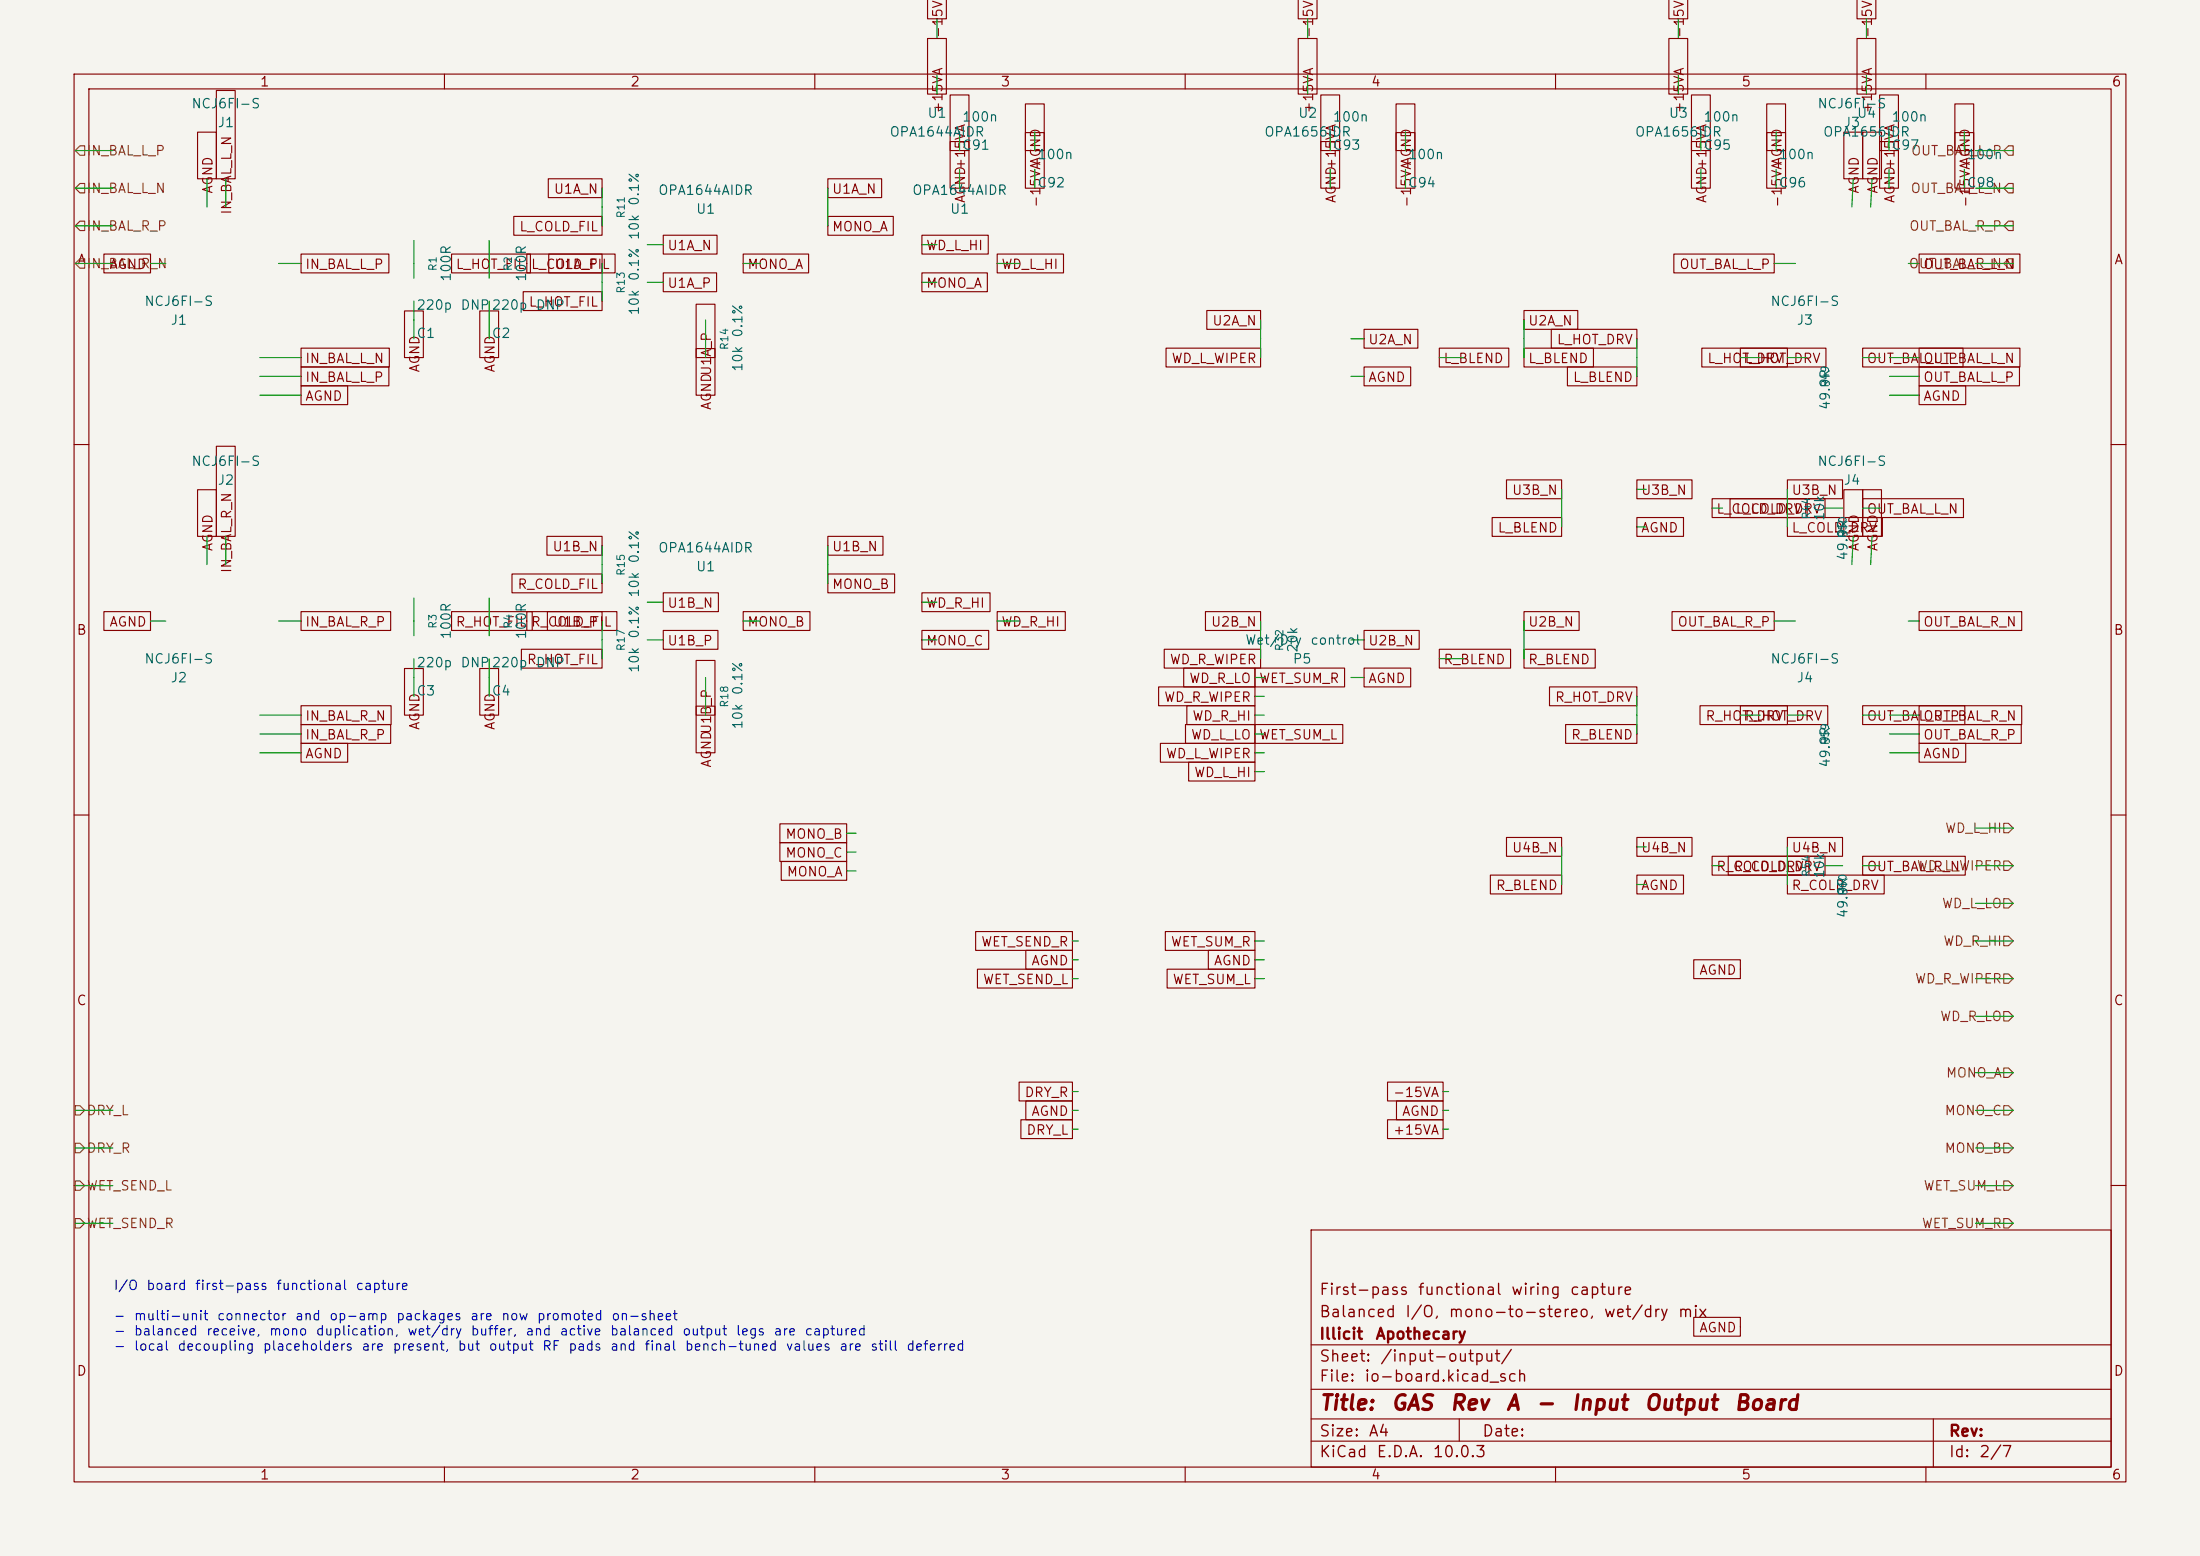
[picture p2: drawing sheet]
<svg xmlns="http://www.w3.org/2000/svg" width="297mm" height="210mm" viewBox="0 0 297 210" stroke-linecap="round" stroke-linejoin="round" font-family="sans-serif">
<path d="M0 0h297v210h-297z" fill="#f5f4ef" stroke="#f5f4ef" stroke-width=".14"/>
<g fill="none" stroke="#840000" stroke-width=".15">
<path d="M125.2 0v2.5h2.6v-2.5M175.3 0v2.5h2.5v-2.5M225.3 0v2.5h2.5v-2.5M250.7 0v2.5h2.5v-2.5M10 10h277v190h-277zM12 12h273v186h-273zM26.7 17.8h2.5v6.3h-2.5zM29.2 12.2h2.6v11.9h-2.6zM60 10v2M110 10v2M125.2 5.2h2.6v7.5h-2.6zM128.3 12.8h2.5v7.5h-2.5z"/>
<path d="M128.3 19.1h2.5v6.3h-2.5zM138.4 14h2.6v6.3h-2.6zM138.4 17.9h2.6v7.5h-2.6zM160 10v2M175.3 5.2h2.5v7.5h-2.5zM178.3 12.8h2.6v7.5h-2.6zM178.3 19.1h2.6v6.3h-2.6zM188.5 14h2.5v6.3h-2.5zM188.5 17.9h2.5v7.5h-2.5zM210 10v2M225.3 5.2h2.5v7.5h-2.5zM228.3 12.8h2.6v7.5h-2.6z"/>
<path d="M228.3 19.1h2.6v6.3h-2.6zM238.5 14h2.6v6.3h-2.6zM238.5 17.9h2.6v7.5h-2.6zM248.9 17.8h2.6v6.3h-2.6zM250.7 5.2h2.5v7.5h-2.5zM251.5 17.8h2.5v6.3h-2.5zM253.7 12.8h2.6v7.5h-2.6zM253.7 19.1h2.6v6.3h-2.6zM260 10v2M263.9 14h2.6v6.3h-2.6zM263.9 17.9h2.6v7.5h-2.6zM14 34.3h6.3v2.5h-6.3z"/>
<path d="M40.6 34.3h11.9v2.5h-11.9zM61 34.3h10.6v2.5h-10.6zM69.4 29.2h11.9v2.6h-11.9zM70.6 39.4h10.7v2.5h-10.7zM71.1 34.3h11.9v2.5h-11.9zM74 24.1h7.3v2.6h-7.3zM74.1 34.3h7.2v2.5h-7.2zM89.5 36.8h7.2v2.6h-7.2zM89.5 31.7h7.3v2.6h-7.3zM100.3 34.3h8.9v2.5h-8.9zM111.8 29.2h8.8v2.6h-8.8zM111.8 24.1h7.2v2.6h-7.2z"/>
<path d="M124.5 36.8h8.8v2.6h-8.8zM124.5 31.7h8.9v2.6h-8.9zM134.6 34.3h9v2.5h-9zM226 34.3h13.5v2.5h-13.5zM259.1 34.3h13.6v2.5h-13.6zM40.6 49.5h11.9v2.6h-11.9zM40.6 47h12v2.5h-12zM40.6 52.1h6.3v2.5h-6.3zM54.6 42h2.6v6.3h-2.6zM64.8 42h2.5v6.3h-2.5zM94 41.1h2.5v7.2h-2.5zM94 47h2.5v6.3h-2.5z"/>
<path d="M157.4 47h12.8v2.5h-12.8zM162.9 41.9h7.3v2.6h-7.3zM184.1 49.5h6.3v2.6h-6.3zM184.1 44.4h7.3v2.6h-7.3zM194.3 47h9.4v2.5h-9.4zM205.7 41.9h7.3v2.6h-7.3zM205.7 47h9.4v2.5h-9.4zM209.4 44.4h11.6v2.6h-11.6zM211.6 49.5h9.4v2.6h-9.4zM229.7 47h11.6v2.5h-11.6zM234.9 47h11.6v2.5h-11.6zM251.5 47h13.5v2.5h-13.5z"/>
<path d="M259.1 49.5h13.5v2.6h-13.5zM259.1 47h13.6v2.5h-13.6zM259.1 52.1h6.3v2.5h-6.3zM10 60h2M26.7 66.1h2.5v6.3h-2.5zM29.2 60.2h2.6v12.2h-2.6zM69.1 77.5h12.2v2.5h-12.2zM73.8 72.4h7.5v2.5h-7.5zM111.8 77.5h9v2.5h-9zM111.8 72.4h7.4v2.5h-7.4zM201.4 69.8h9.4v2.6h-9.4zM203.4 64.8h7.4v2.5h-7.4z"/>
<path d="M221 69.8h6.3v2.6h-6.3zM221 64.8h7.4v2.5h-7.4zM231.1 67.3h12.9v2.6h-12.9zM233.6 67.3h12.8v2.6h-12.8zM241.3 64.8h7.4v2.5h-7.4zM241.3 69.8h12.8v2.6h-12.8zM248.9 66.1h2.6v6.3h-2.6zM251.5 66.1h2.5v6.3h-2.5zM251.5 67.3h13.6v2.6h-13.6zM285 60h2M14 82.5h6.3v2.6h-6.3zM40.6 82.5h12.1v2.6h-12.1z"/>
<path d="M40.6 97.8h12.1v2.5h-12.1zM40.6 95.2h12.2v2.6h-12.2zM54.6 90.2h2.6v6.3h-2.6zM61 82.5h10.8v2.6h-10.8zM64.8 90.2h2.5v6.3h-2.5zM70.4 87.6h10.9v2.6h-10.9zM71.1 82.5h12.2v2.6h-12.2zM73.9 82.5h7.4v2.6h-7.4zM89.5 80h7.5v2.6h-7.5zM89.5 85.1h7.4v2.5h-7.4zM94 95.3h2.5v6.3h-2.5zM94 89.1h2.5v7.4h-2.5z"/>
<path d="M100.3 82.5h9v2.6h-9zM124.5 85.1h9v2.5h-9zM124.5 80h9.2v2.6h-9.2zM134.6 82.5h9.2v2.6h-9.2zM156.4 92.7h13v2.6h-13zM157.2 87.6h13v2.6h-13zM159.8 90.2h9.6v2.5h-9.6zM160 97.8h9.4v2.5h-9.4zM160.2 95.2h9.2v2.6h-9.2zM162.7 82.5h7.5v2.6h-7.5zM169.4 90.2h12.1v2.5h-12.1zM169.4 97.8h11.9v2.5h-11.9z"/>
<path d="M184.1 90.2h6.3v2.5h-6.3zM184.1 85.1h7.5v2.5h-7.5zM194.3 87.6h9.6v2.6h-9.6zM205.7 87.6h9.7v2.6h-9.7zM205.7 82.5h7.5v2.6h-7.5zM209.2 92.7h11.8v2.6h-11.8zM211.4 97.8h9.6v2.5h-9.6zM225.7 82.5h13.8v2.6h-13.8zM229.5 95.2h11.8v2.6h-11.8zM234.9 95.2h11.8v2.6h-11.8zM251.5 95.2h13.8v2.6h-13.8zM259.1 82.5h13.8v2.6h-13.8z"/>
<path d="M259.1 97.8h13.8v2.5h-13.8zM259.1 95.2h13.8v2.6h-13.8zM10 110h2M40.6 100.3h6.3v2.6h-6.3zM105.3 113.7h9v2.6h-9zM105.3 111.2h9v2.5h-9zM105.5 116.3h8.8v2.5h-8.8zM156.7 100.3h12.7v2.6h-12.7zM160.5 102.9h8.9v2.5h-8.9zM201.2 118.1h9.6v2.6h-9.6zM203.4 113h7.4v2.6h-7.4zM221 118.1h6.3v2.6h-6.3z"/>
<path d="M221 113h7.4v2.6h-7.4zM231.1 115.6h13.1v2.5h-13.1zM233.3 115.6h13.1v2.5h-13.1zM241.3 118.1h13.1v2.6h-13.1zM241.3 113h7.4v2.6h-7.4zM251.5 115.6h13.8v2.5h-13.8zM259.1 100.3h6.3v2.6h-6.3zM285 110h2M131.7 125.7h13.1v2.6h-13.1zM132 130.8h12.8v2.6h-12.8zM138.5 128.3h6.3v2.5h-6.3zM157.3 125.7h12.1v2.6h-12.1z"/>
<path d="M157.6 130.8h11.8v2.6h-11.8zM163.1 128.3h6.3v2.5h-6.3zM228.7 129.5h6.2v2.6h-6.2zM137.6 146h7.2v2.6h-7.2zM137.8 151.1h7v2.6h-7zM138.5 148.6h6.3v2.5h-6.3zM187.3 151.1h7.5v2.6h-7.5zM187.3 146h7.5v2.6h-7.5zM188.5 148.6h6.3v2.5h-6.3zM10 160h2M177 166h108v32h-108zM228.7 177.8h6.2v2.5h-6.2z"/>
<path d="M285 160h2M60 198v2M110 198v2M160 198v2M177 194.5h108M177 191.5h108M177 187.5h108M177 181.5h108M197 191.5v3M210 198v2M260 198v2M261 191.5v6.5"/>
</g>
<g fill="none" stroke="#725600" stroke-width=".15">
<path d="M10.8 19.7h.6v1.3h-.6l-.6-.7zM271.1 19.7h.7v1.3h-.7l-.6-.7zM10.2 35.6l.6-.7h.6v1.3h-.6zM10.2 30.5l.6-.7h.6v1.3h-.6zM10.2 25.4l.6-.6h.6v1.2h-.6zM271.1 24.8h.7v1.2h-.7l-.6-.6zM271.1 29.8h.7v1.3h-.7l-.6-.6zM271.1 34.9h.7v1.3h-.7l-.6-.6zM270.5 116.2h.6l.7 .6-.7 .7h-.6zM270.5 111.1h.6l.7 .7-.7 .6h-.6zM270.5 131.4h.6l.7 .7-.7 .6h-.6zM270.5 121.3h.6l.7 .6-.7 .7h-.6z"/>
<path d="M270.5 126.4h.6l.7 .6-.7 .6h-.6zM270.5 136.5h.6l.7 .7-.7 .6h-.6zM10.2 159.4h.6l.6 .6-.6 .7h-.6zM10.2 154.3h.6l.6 .6-.6 .7h-.6zM10.2 149.2h.6l.6 .7-.6 .6h-.6zM270.5 159.4h.6l.7 .6-.7 .7h-.6zM270.5 149.2h.6l.7 .7-.7 .6h-.6zM270.5 144.1h.6l.7 .7-.7 .6h-.6zM270.5 154.3h.6l.7 .6-.7 .7h-.6zM10.2 164.5h.6l.6 .6-.6 .6h-.6zM270.5 164.5h.6l.7 .6-.7 .6h-.6z"/>
</g>
<g fill="none" stroke="#009600" stroke-width=".15">
<path d="M126.5 2.5v2.6M126.5 10.2v2.5M129.5 17.8v2.5M139.7 17.8v2.5M176.5 2.5v2.6M176.5 10.2v2.5M179.6 17.8v2.5M189.7 17.8v2.5M226.6 2.5v2.6M226.6 10.2v2.5M229.6 17.8v2.5M239.8 17.8v2.5"/>
<path d="M252 2.5v2.6M252 10.2v2.5M255 17.8v2.5M265.2 17.8v2.5M10.2 35.6h5M10.2 30.5h5M10.2 25.4h5M10.2 20.3h5M20.3 35.6h2.1M27.9 24.1v3.8M30.5 24.1v3.8M37.6 35.6h3"/>
<path d="M55.9 32.5v5M66 32.5v5M81.3 25.4v5.1M81.3 35.6v5M87.4 38.1h2.1M87.4 33h2.1M100.3 35.6h2.3M111.8 25.4v5.1M124.5 38.1h2M124.5 33h2M129.5 22.9v2.5M134.6 35.6h3"/>
<path d="M139.7 22.9v2.5M179.6 22.9v2.5M189.7 22.9v2.5M229.6 22.9v2.5M239.5 35.6h2.9M239.8 22.9v2.5M250.2 24.1l-.2 3.8M252.7 24.1l-.2 3.8M255 22.9v2.5M257.6 35.6h1.5M265.2 22.9v2.5M266.7 35.6h5.1"/>
<path d="M266.7 30.5h5.1M266.7 25.4h5.1M266.7 20.3h5.1M35.1 48.3h5.5M35.1 50.8h5.5M35.1 53.3h5.5M55.9 40.6v5.1M66 40.6v5.1M95.2 43.2v5.1M170.2 43.2v5.1M182.4 50.8h1.7M182.4 45.7h1.7"/>
<path d="M194.3 48.3h3.3M205.7 43.2v5.1M221 45.7v5.1M234.9 48.3h2.7M241.3 48.3h2.5M251.5 48.3h2.3M255.1 48.3h4M255.1 50.8h4M255.1 53.3h4M27.9 72.4v3.8M30.5 72.4v3.8M81.3 73.7v5"/>
<path d="M111.8 73.7v5M210.8 66v5.1M221 71.1h1.2M221 66h1.2M231.1 68.6h1.4M241.3 66v5.1M246.4 68.6h2.4M250.2 72.4l-.2 3.8M251.5 68.6h2.3M252.7 72.4l-.2 3.8M20.3 83.8h2.1M35.1 99.1h5.5"/>
<path d="M35.1 96.5h5.5M37.6 83.8h3M55.9 80.7v5.1M55.9 88.9v5.1M66 80.7v5.1M66 88.9v5.1M81.3 83.8v5.1M87.4 81.3h2.1M87.4 86.4h2.1M95.2 91.4v5.1M100.3 83.8h2.3M124.5 81.3h2"/>
<path d="M124.5 86.4h2M134.6 83.8h3M169.4 94h1.3M169.4 91.4h1.3M169.4 99.1h1.3M169.4 96.5h1.3M170.2 83.8v5.1M182.4 91.4h1.7M182.4 86.4h1.7M194.3 88.9h3.3M205.7 83.8v5.1M221 94v5.1"/>
<path d="M234.9 96.5h2.7M239.5 83.8h2.9M241.3 96.5h2.5M251.5 96.5h2.3M255.1 99.1h4M255.1 96.5h4M257.6 83.8h1.5M35.1 101.6h5.5M114.3 112.5h1.3M114.3 117.5h1.3M114.3 115h1.3M169.4 104.1h1.3"/>
<path d="M169.4 101.6h1.3M210.8 114.3v5.1M221 119.4h1.2M221 114.3h1.2M231.1 116.8h1.4M241.3 114.3v5.1M246.4 116.8h2.4M251.5 116.8h2.3M255.1 101.6h4M266.7 116.8h5.1M266.7 111.8h5.1M144.8 132.1h.8"/>
<path d="M144.8 129.5h.8M144.8 127h.8M169.4 132.1h1.3M169.4 129.5h1.3M169.4 127h1.3M266.7 132.1h5.1M266.7 127h5.1M266.7 137.2h5.1M266.7 121.9h5.1M10.2 149.9h5M10.2 154.9h5M144.8 149.9h.8"/>
<path d="M144.8 152.4h.8M144.8 147.3h.8M194.8 149.9h.8M194.8 152.4h.8M194.8 147.3h.8M266.7 149.9h5.1M266.7 154.9h5.1M266.7 144.8h5.1M10.2 160h5M10.2 165.1h5M266.7 160h5.1M266.7 165.1h5.1"/>
</g>
<g font-size="2" fill="#840000">
<text x="178" y="190.8">Title:</text>
<text x="187.7" y="190.8">GAS</text>
<text x="195.6" y="190.8">Rev</text>
<text x="203.2" y="190.8">A</text>
<text x="207.2" y="190.8">-</text>
<text x="212" y="190.8">Input</text>
<text x="221.9" y="190.8">Output</text>
<text x="234" y="190.8">Board</text>
</g>
<g font-size="1.5" fill="#840000">
<text x="178" y="178.2">Balanced</text>
<text x="178" y="175.2">First-pass</text>
<text x="189.6" y="178.2">I/O,</text>
<text x="191.3" y="175.2">functional</text>
<text x="195.5" y="178.2">mono-to-stereo,</text>
<text x="203.9" y="175.2">wiring</text>
<text x="211.8" y="175.2">capture</text>
<text x="216.4" y="178.2">wet/dry</text>
<text x="226.4" y="178.2">mix</text>
<text x="178" y="184.2">Sheet:</text>
<text x="178" y="181.2">Illicit</text>
<text x="185.6" y="181.2">Apothecary</text>
<text x="186.2" y="184.2">/input-output/</text>
<text x="178" y="186.9">File:</text>
<text x="184.1" y="186.9">io-board.kicad_sch</text>
<text x="178" y="197.1">KiCad</text>
<text x="178" y="194.3">Size:</text>
<text x="184.7" y="194.3">A4</text>
<text x="185.7" y="197.1">E.D.A.</text>
<text x="193.3" y="197.1">10.0.3</text>
<text x="200" y="194.3">Date:</text>
<text x="263" y="194.3">Rev:</text>
<text x="263" y="197.1">Id:</text>
<text x="267.1" y="197.1">2/7</text>
</g>
<g font-size="1.3" fill="#840000">
<text x="127.6" y="5.2" transform="rotate(-90 127.6 5.2)">-15VA</text>
<text x="177.6" y="5.2" transform="rotate(-90 177.6 5.2)">-15VA</text>
<text x="227.6" y="5.2" transform="rotate(-90 227.6 5.2)">-15VA</text>
<text x="253" y="5.2" transform="rotate(-90 253 5.2)">-15VA</text>
<text x="35" y="12">1</text>
<text x="85" y="12">2</text>
<text x="135" y="12">3</text>
<text x="185" y="12">4</text>
<text x="235" y="12">5</text>
<text x="285" y="12">6</text>
<text x="127.6" y="15.4" transform="rotate(-90 127.6 15.4)">+15VA</text>
<text x="177.6" y="15.4" transform="rotate(-90 177.6 15.4)">+15VA</text>
<text x="227.6" y="15.4" transform="rotate(-90 227.6 15.4)">+15VA</text>
<text x="253" y="15.4" transform="rotate(-90 253 15.4)">+15VA</text>
<text x="130.6" y="23" transform="rotate(-90 130.6 23)">+15VA</text>
<text x="140.8" y="22.4" transform="rotate(-90 140.8 22.4)">AGND</text>
<text x="180.6" y="23" transform="rotate(-90 180.6 23)">+15VA</text>
<text x="190.8" y="22.4" transform="rotate(-90 190.8 22.4)">AGND</text>
<text x="230.7" y="23" transform="rotate(-90 230.7 23)">+15VA</text>
<text x="240.8" y="22.4" transform="rotate(-90 240.8 22.4)">AGND</text>
<text x="256.1" y="23" transform="rotate(-90 256.1 23)">+15VA</text>
<text x="266.2" y="22.4" transform="rotate(-90 266.2 22.4)">AGND</text>
<text x="29" y="26.2" transform="rotate(-90 29 26.2)">AGND</text>
<text x="31.5" y="29" transform="rotate(-90 31.5 29)">IN_BAL_L_N</text>
<text x="74.7" y="26.5">U1A_N</text>
<text x="112.2" y="26.5">U1A_N</text>
<text x="130.6" y="27.5" transform="rotate(-90 130.6 27.5)">AGND</text>
<text x="140.8" y="28.1" transform="rotate(-90 140.8 28.1)">-15VA</text>
<text x="180.6" y="27.5" transform="rotate(-90 180.6 27.5)">AGND</text>
<text x="190.8" y="28.1" transform="rotate(-90 190.8 28.1)">-15VA</text>
<text x="230.7" y="27.5" transform="rotate(-90 230.7 27.5)">AGND</text>
<text x="240.8" y="28.1" transform="rotate(-90 240.8 28.1)">-15VA</text>
<text x="251.3" y="26.2" transform="rotate(-90 251.3 26.2)">AGND</text>
<text x="253.8" y="26.2" transform="rotate(-90 253.8 26.2)">AGND</text>
<text x="256.1" y="27.5" transform="rotate(-90 256.1 27.5)">AGND</text>
<text x="266.2" y="28.1" transform="rotate(-90 266.2 28.1)">-15VA</text>
<text x="10.3" y="36">A</text>
<text x="70" y="31.5">L_COLD_FIL</text>
<text x="90" y="34.1">U1A_N</text>
<text x="112.2" y="31.5">MONO_A</text>
<text x="124.9" y="34.1">WD_L_HI</text>
<text x="285.3" y="36">A</text>
<text x="14.7" y="36.6">AGND</text>
<text x="41.1" y="36.6">IN_BAL_L_P</text>
<text x="61.4" y="36.6">L_HOT_FIL L_COLD_FIL</text>
<text x="71.3" y="41.7">L_HOT_FIL</text>
<text x="74.7" y="36.6">U1A_P</text>
<text x="90" y="39.2">U1A_P</text>
<text x="100.8" y="36.6">MONO_A</text>
<text x="124.9" y="39.2">MONO_A</text>
<text x="135.1" y="36.6">WD_L_HI</text>
<text x="226.6" y="36.6">OUT_BAL_L_P</text>
<text x="259.6" y="36.6">OUT_BAL_L_N</text>
<text x="163.6" y="44.2">U2A_N</text>
<text x="184.6" y="46.8">U2A_N</text>
<text x="206.2" y="44.2">U2A_N</text>
<text x="210.1" y="46.8">L_HOT_DRV</text>
<text x="41.1" y="51.9">IN_BAL_L_P</text>
<text x="41.1" y="49.3">IN_BAL_L_N</text>
<text x="56.9" y="50.4" transform="rotate(-90 56.9 50.4)">AGND</text>
<text x="67.1" y="50.4" transform="rotate(-90 67.1 50.4)">AGND</text>
<text x="158.1" y="49.3">WD_L_WIPER</text>
<text x="184.6" y="51.9">AGND</text>
<text x="194.8" y="49.3">L_BLEND</text>
<text x="206.2" y="49.3">L_BLEND</text>
<text x="212.3" y="51.9">L_BLEND</text>
<text x="235.4" y="49.3">L_HOT_DRV</text>
<text x="251.9" y="49.3">OUT_BAL_L_P</text>
<text x="259.6" y="51.9">OUT_BAL_L_P</text>
<text x="259.6" y="49.3">OUT_BAL_L_N</text>
<text x="41.1" y="54.4">AGND</text>
<text x="96.3" y="55.4" transform="rotate(-90 96.3 55.4)">AGNDU1A_P</text>
<text x="259.6" y="54.4">AGND</text>
<text x="204" y="67.1">U3B_N</text>
<text x="221.5" y="67.1">U3B_N</text>
<text x="231.6" y="69.6">L_COLD_DRV</text>
<text x="234.2" y="69.6">L_COLD_DRV</text>
<text x="241.8" y="67.1">U3B_N</text>
<text x="251.9" y="69.6">OUT_BAL_L_N</text>
<text x="29" y="74.5" transform="rotate(-90 29 74.5)">AGND</text>
<text x="31.5" y="77.4" transform="rotate(-90 31.5 77.4)">IN_BAL_R_N</text>
<text x="74.5" y="74.7">U1B_N</text>
<text x="112.2" y="74.7">U1B_N</text>
<text x="202.1" y="72.2">L_BLEND</text>
<text x="221.5" y="72.2">AGND</text>
<text x="241.8" y="72.2">L_COLD_DRV</text>
<text x="251.3" y="74.5" transform="rotate(-90 251.3 74.5)">AGND</text>
<text x="253.8" y="74.5" transform="rotate(-90 253.8 74.5)">AGND</text>
<text x="69.8" y="79.8">R_COLD_FIL</text>
<text x="90" y="82.3">U1B_N</text>
<text x="112.2" y="79.8">MONO_B</text>
<text x="124.9" y="82.3">WD_R_HI</text>
<text x="10.3" y="86">B</text>
<text x="14.7" y="84.9">AGND</text>
<text x="41.1" y="84.9">IN_BAL_R_P</text>
<text x="61.4" y="84.9">R_HOT_FIL R_COLD_FIL</text>
<text x="71" y="90">R_HOT_FIL</text>
<text x="74.6" y="84.9">U1B_P</text>
<text x="90" y="87.4">U1B_P</text>
<text x="100.8" y="84.9">MONO_B</text>
<text x="124.9" y="87.4">MONO_C</text>
<text x="135.1" y="84.9">WD_R_HI</text>
<text x="157.8" y="90">WD_R_WIPER</text>
<text x="163.4" y="84.9">U2B_N</text>
<text x="184.6" y="87.4">U2B_N</text>
<text x="194.8" y="90">R_BLEND</text>
<text x="206.2" y="90">R_BLEND</text>
<text x="206.2" y="84.9">U2B_N</text>
<text x="226.4" y="84.9">OUT_BAL_R_P</text>
<text x="259.6" y="84.9">OUT_BAL_R_N</text>
<text x="285.3" y="86">B</text>
<text x="157.1" y="95">WD_R_WIPER</text>
<text x="160.5" y="92.5">WD_R_LO</text>
<text x="169.9" y="92.5">WET_SUM_R</text>
<text x="184.6" y="92.5">AGND</text>
<text x="209.8" y="95">R_HOT_DRV</text>
<text x="41.1" y="100.1">IN_BAL_R_P</text>
<text x="41.1" y="97.6">IN_BAL_R_N</text>
<text x="56.9" y="98.6" transform="rotate(-90 56.9 98.6)">AGND</text>
<text x="67.1" y="98.6" transform="rotate(-90 67.1 98.6)">AGND</text>
<text x="96.3" y="99.2" transform="rotate(-90 96.3 99.2)">U1B_P</text>
<text x="160.7" y="100.1">WD_L_LO</text>
<text x="160.9" y="97.6">WD_R_HI</text>
<text x="169.9" y="100.1">WET_SUM_L</text>
<text x="212" y="100.1">R_BLEND</text>
<text x="235.4" y="97.6">R_HOT_DRV</text>
<text x="251.9" y="97.6">OUT_BAL_R_P</text>
<text x="259.6" y="100.1">OUT_BAL_R_P</text>
<text x="259.6" y="97.6">OUT_BAL_R_N</text>
<text x="41.1" y="102.7">AGND</text>
<text x="96.3" y="103.7" transform="rotate(-90 96.3 103.7)">AGND</text>
<text x="157.3" y="102.7">WD_L_WIPER</text>
<text x="161.1" y="105.2">WD_L_HI</text>
<text x="259.6" y="102.7">AGND</text>
<text x="105.9" y="113.5">MONO_B</text>
<text x="105.9" y="116.1">MONO_C</text>
<text x="106.1" y="118.6">MONO_A</text>
<text x="204" y="115.4">U4B_N</text>
<text x="221.5" y="115.4">U4B_N</text>
<text x="231.6" y="117.9">R_COLD_DRV</text>
<text x="241.8" y="115.4">U4B_N</text>
<text x="251.9" y="117.9">OUT_BAL_R_N</text>
<text x="201.9" y="120.4">R_BLEND</text>
<text x="221.5" y="120.4">AGND</text>
<text x="241.8" y="120.4">R_COLD_DRV</text>
<text x="132.4" y="128.1">WET_SEND_R</text>
<text x="139.1" y="130.6">AGND</text>
<text x="158" y="128.1">WET_SUM_R</text>
<text x="163.8" y="130.6">AGND</text>
<text x="229.3" y="131.9">AGND</text>
<text x="10.3" y="136">C</text>
<text x="132.6" y="133.1">WET_SEND_L</text>
<text x="158.2" y="133.1">WET_SUM_L</text>
<text x="285.3" y="136">C</text>
<text x="138.2" y="148.4">DRY_R</text>
<text x="188" y="148.4">-15VA</text>
<text x="138.5" y="153.5">DRY_L</text>
<text x="139.1" y="150.9">AGND</text>
<text x="188" y="153.5">+15VA</text>
<text x="189.2" y="150.9">AGND</text>
<text x="10.3" y="186">D</text>
<text x="229.3" y="180.1">AGND</text>
<text x="285.3" y="186">D</text>
<text x="35" y="200">1</text>
<text x="85" y="200">2</text>
<text x="135" y="200">3</text>
<text x="185" y="200">4</text>
<text x="235" y="200">5</text>
<text x="285" y="200">6</text>
</g>
<g font-size="1.3" fill="#006464">
<text x="25.8" y="14.9">NCJ6FI-S</text>
<text x="29.3" y="17.5">J1</text>
<text x="125.1" y="16.2">U1</text>
<text x="129.8" y="16.7">100n</text>
<text x="175.2" y="16.2">U2</text>
<text x="179.8" y="16.7">100n</text>
<text x="225.2" y="16.2">U3</text>
<text x="229.9" y="16.7">100n</text>
<text x="245.3" y="14.9">NCJ6FI-S</text>
<text x="248.8" y="17.5">J3</text>
<text x="250.6" y="16.2">U4</text>
<text x="255.3" y="16.7">100n</text>
<text x="120" y="18.8">OPA1644AIDR</text>
<text x="129.8" y="20.5">C91</text>
<text x="140" y="21.8">100n</text>
<text x="170.6" y="18.8">OPA1656IDR</text>
<text x="179.8" y="20.5">C93</text>
<text x="190" y="21.8">100n</text>
<text x="220.6" y="18.8">OPA1656IDR</text>
<text x="229.9" y="20.5">C95</text>
<text x="240" y="21.8">100n</text>
<text x="246" y="18.8">OPA1656IDR</text>
<text x="255.3" y="20.5">C97</text>
<text x="265.4" y="21.8">100n</text>
<text x="86.6" y="27.9" transform="rotate(-90 86.6 27.9)">0.1%</text>
<text x="88.8" y="26.6">OPA1644AIDR</text>
<text x="93.9" y="29.2">U1</text>
<text x="123.1" y="26.6">OPA1644AIDR</text>
<text x="128.2" y="29.2">U1</text>
<text x="140" y="25.6">C92</text>
<text x="190" y="25.6">C94</text>
<text x="240" y="25.6">C96</text>
<text x="265.4" y="25.6">C98</text>
<text x="19.4" y="41.6">NCJ6FI-S</text>
<text x="61.2" y="38.1" transform="rotate(-90 61.2 38.1)">100R</text>
<text x="71.3" y="38.1" transform="rotate(-90 71.3 38.1)">100R</text>
<text x="86.6" y="38" transform="rotate(-90 86.6 38)">0.1% 10k</text>
<text x="238.9" y="41.6">NCJ6FI-S</text>
<text x="22.9" y="44.2">J1</text>
<text x="56.1" y="45.9">C1</text>
<text x="56.1" y="42.1">220p</text>
<text x="62.1" y="42.1">DNP</text>
<text x="66.3" y="45.9">C2</text>
<text x="66.3" y="42.1">220p</text>
<text x="72.2" y="42.1">DNP</text>
<text x="86.6" y="42.6" transform="rotate(-90 86.6 42.6)">10k</text>
<text x="100.5" y="45.6" transform="rotate(-90 100.5 45.6)">0.1%</text>
<text x="242.5" y="44.2">J3</text>
<text x="100.5" y="50.3" transform="rotate(-90 100.5 50.3)">10k</text>
<text x="247.4" y="55.4" transform="rotate(-90 247.4 55.4)">49.9R</text>
<text x="25.8" y="63.2">NCJ6FI-S</text>
<text x="29.3" y="65.7">J2</text>
<text x="245.3" y="63.2">NCJ6FI-S</text>
<text x="248.8" y="65.7">J4</text>
<text x="246.6" y="70.4" transform="rotate(-90 246.6 70.4)">10k</text>
<text x="86.6" y="76.1" transform="rotate(-90 86.6 76.1)">0.1%</text>
<text x="88.8" y="74.9">OPA1644AIDR</text>
<text x="93.9" y="77.4">U1</text>
<text x="249.7" y="75.8" transform="rotate(-90 249.7 75.8)">49.9R</text>
<text x="19.4" y="89.9">NCJ6FI-S</text>
<text x="61.2" y="86.4" transform="rotate(-90 61.2 86.4)">100R</text>
<text x="71.3" y="86.4" transform="rotate(-90 71.3 86.4)">100R</text>
<text x="86.6" y="86.3" transform="rotate(-90 86.6 86.3)">0.1% 10k</text>
<text x="168" y="87.3">Wet/Dry</text>
<text x="174.4" y="89.9">P5</text>
<text x="175.5" y="88.2" transform="rotate(-90 175.5 88.2)">20k</text>
<text x="176.8" y="87.3">control</text>
<text x="238.9" y="89.9">NCJ6FI-S</text>
<text x="22.9" y="92.4">J2</text>
<text x="56.1" y="94.2">C3</text>
<text x="56.1" y="90.4">220p</text>
<text x="62.1" y="90.4">DNP</text>
<text x="66.3" y="94.2">C4</text>
<text x="66.3" y="90.4">220p</text>
<text x="72.2" y="90.4">DNP</text>
<text x="86.6" y="90.9" transform="rotate(-90 86.6 90.9)">10k</text>
<text x="100.5" y="93.9" transform="rotate(-90 100.5 93.9)">0.1%</text>
<text x="242.5" y="92.4">J4</text>
<text x="100.5" y="98.5" transform="rotate(-90 100.5 98.5)">10k</text>
<text x="247.4" y="103.7" transform="rotate(-90 247.4 103.7)">49.9R</text>
<text x="246.6" y="118.7" transform="rotate(-90 246.6 118.7)">10k</text>
<text x="249.7" y="124" transform="rotate(-90 249.7 124)">49.9R</text>
</g>
<g font-size="1.3" fill="#725600">
<text x="11.6" y="21.3">IN_BAL_L_P</text>
<text x="257.9" y="21.3">OUT_BAL_L_P</text>
<text x="11.6" y="26.4">IN_BAL_L_N</text>
<text x="257.8" y="26.4">OUT_BAL_L_N</text>
<text x="11.6" y="31.5">IN_BAL_R_P</text>
<text x="257.7" y="31.5">OUT_BAL_R_P</text>
<text x="11.6" y="36.5">IN_BAL_R_N</text>
<text x="257.6" y="36.5">OUT_BAL_R_N</text>
<text x="262.5" y="112.7">WD_L_HI</text>
<text x="258.7" y="117.8">WD_L_WIPER</text>
<text x="262.1" y="122.9">WD_L_LO</text>
<text x="262.3" y="128">WD_R_HI</text>
<text x="258.4" y="133.1">WD_R_WIPER</text>
<text x="261.8" y="138.1">WD_R_LO</text>
<text x="262.6" y="145.8">MONO_A</text>
<text x="11.6" y="155.9">DRY_R</text>
<text x="11.6" y="150.8">DRY_L</text>
<text x="262.4" y="150.8">MONO_C</text>
<text x="262.4" y="155.9">MONO_B</text>
<text x="11.6" y="161">WET_SEND_L</text>
<text x="259.6" y="161">WET_SUM_L</text>
<text x="11.6" y="166.1">WET_SEND_R</text>
<text x="259.4" y="166.1">WET_SUM_R</text>
</g>
<g font-size="1.3" fill="#0000c2">
<text x="15.2" y="174.4">I/O</text>
<text x="15.2" y="178.5">-</text>
<text x="18" y="178.5">multi-unit</text>
<text x="19.7" y="174.4">board</text>
<text x="26.2" y="174.4">first-pass</text>
<text x="29.2" y="178.5">connector</text>
<text x="37.2" y="174.4">functional</text>
<text x="39.7" y="178.5">and</text>
<text x="44.4" y="178.5">op-amp</text>
<text x="47.9" y="174.4">capture</text>
<text x="53.4" y="178.5">packages</text>
<text x="63.4" y="178.5">are</text>
<text x="67.6" y="178.5">now</text>
<text x="72.4" y="178.5">promoted</text>
<text x="82.4" y="178.5">on-sheet</text>
<text x="15.2" y="180.6">-</text>
<text x="15.2" y="182.6">-</text>
<text x="18" y="180.6">balanced</text>
<text x="18" y="182.6">local</text>
<text x="23.9" y="182.6">decoupling</text>
<text x="27.7" y="180.6">receive,</text>
<text x="35.4" y="182.6">placeholders</text>
<text x="36.2" y="180.6">mono</text>
<text x="42.5" y="180.6">duplication,</text>
<text x="48.7" y="182.6">are</text>
<text x="52.9" y="182.6">present,</text>
<text x="54.9" y="180.6">wet/dry</text>
<text x="61.7" y="182.6">but</text>
<text x="63.4" y="180.6">buffer,</text>
<text x="65.9" y="182.6">output</text>
<text x="70.8" y="180.6">and</text>
<text x="73.1" y="182.6">RF</text>
<text x="75.5" y="180.6">active</text>
<text x="76.6" y="182.6">pads</text>
<text x="82.3" y="180.6">balanced</text>
<text x="82.3" y="182.6">and</text>
<text x="86.9" y="182.6">final</text>
<text x="92" y="180.6">output</text>
<text x="92.4" y="182.6">bench-tuned</text>
<text x="99.2" y="180.6">legs</text>
<text x="104.3" y="180.6">are</text>
<text x="106" y="182.6">values</text>
<text x="108.5" y="180.6">captured</text>
<text x="113.2" y="182.6">are</text>
<text x="117.4" y="182.6">still</text>
<text x="122.3" y="182.6">deferred</text>
</g>
<g font-size="1" fill="#006464">
<text x="84.6" y="29.5" transform="rotate(-90 84.6 29.5)">R11</text>
<text x="59.2" y="36.7" transform="rotate(-90 59.2 36.7)">R1</text>
<text x="69.4" y="36.7" transform="rotate(-90 69.4 36.7)">R2</text>
<text x="84.6" y="39.7" transform="rotate(-90 84.6 39.7)">R13</text>
<text x="98.6" y="47.3" transform="rotate(-90 98.6 47.3)">R14</text>
<text x="247.2" y="52.4" transform="rotate(-90 247.2 52.4)">R49</text>
<text x="244.6" y="70.2" transform="rotate(-90 244.6 70.2)">R44</text>
<text x="84.6" y="77.8" transform="rotate(-90 84.6 77.8)">R15</text>
<text x="249.5" y="72.7" transform="rotate(-90 249.5 72.7)">R50</text>
<text x="59.2" y="84.9" transform="rotate(-90 59.2 84.9)">R3</text>
<text x="69.4" y="84.9" transform="rotate(-90 69.4 84.9)">R4</text>
<text x="84.6" y="88" transform="rotate(-90 84.6 88)">R17</text>
<text x="173.5" y="88" transform="rotate(-90 173.5 88)">R32</text>
<text x="98.6" y="95.6" transform="rotate(-90 98.6 95.6)">R18</text>
<text x="247.2" y="100.7" transform="rotate(-90 247.2 100.7)">R59</text>
<text x="244.6" y="118.4" transform="rotate(-90 244.6 118.4)">R54</text>
<text x="249.5" y="121" transform="rotate(-90 249.5 121)">R60</text>
</g>
</svg>
